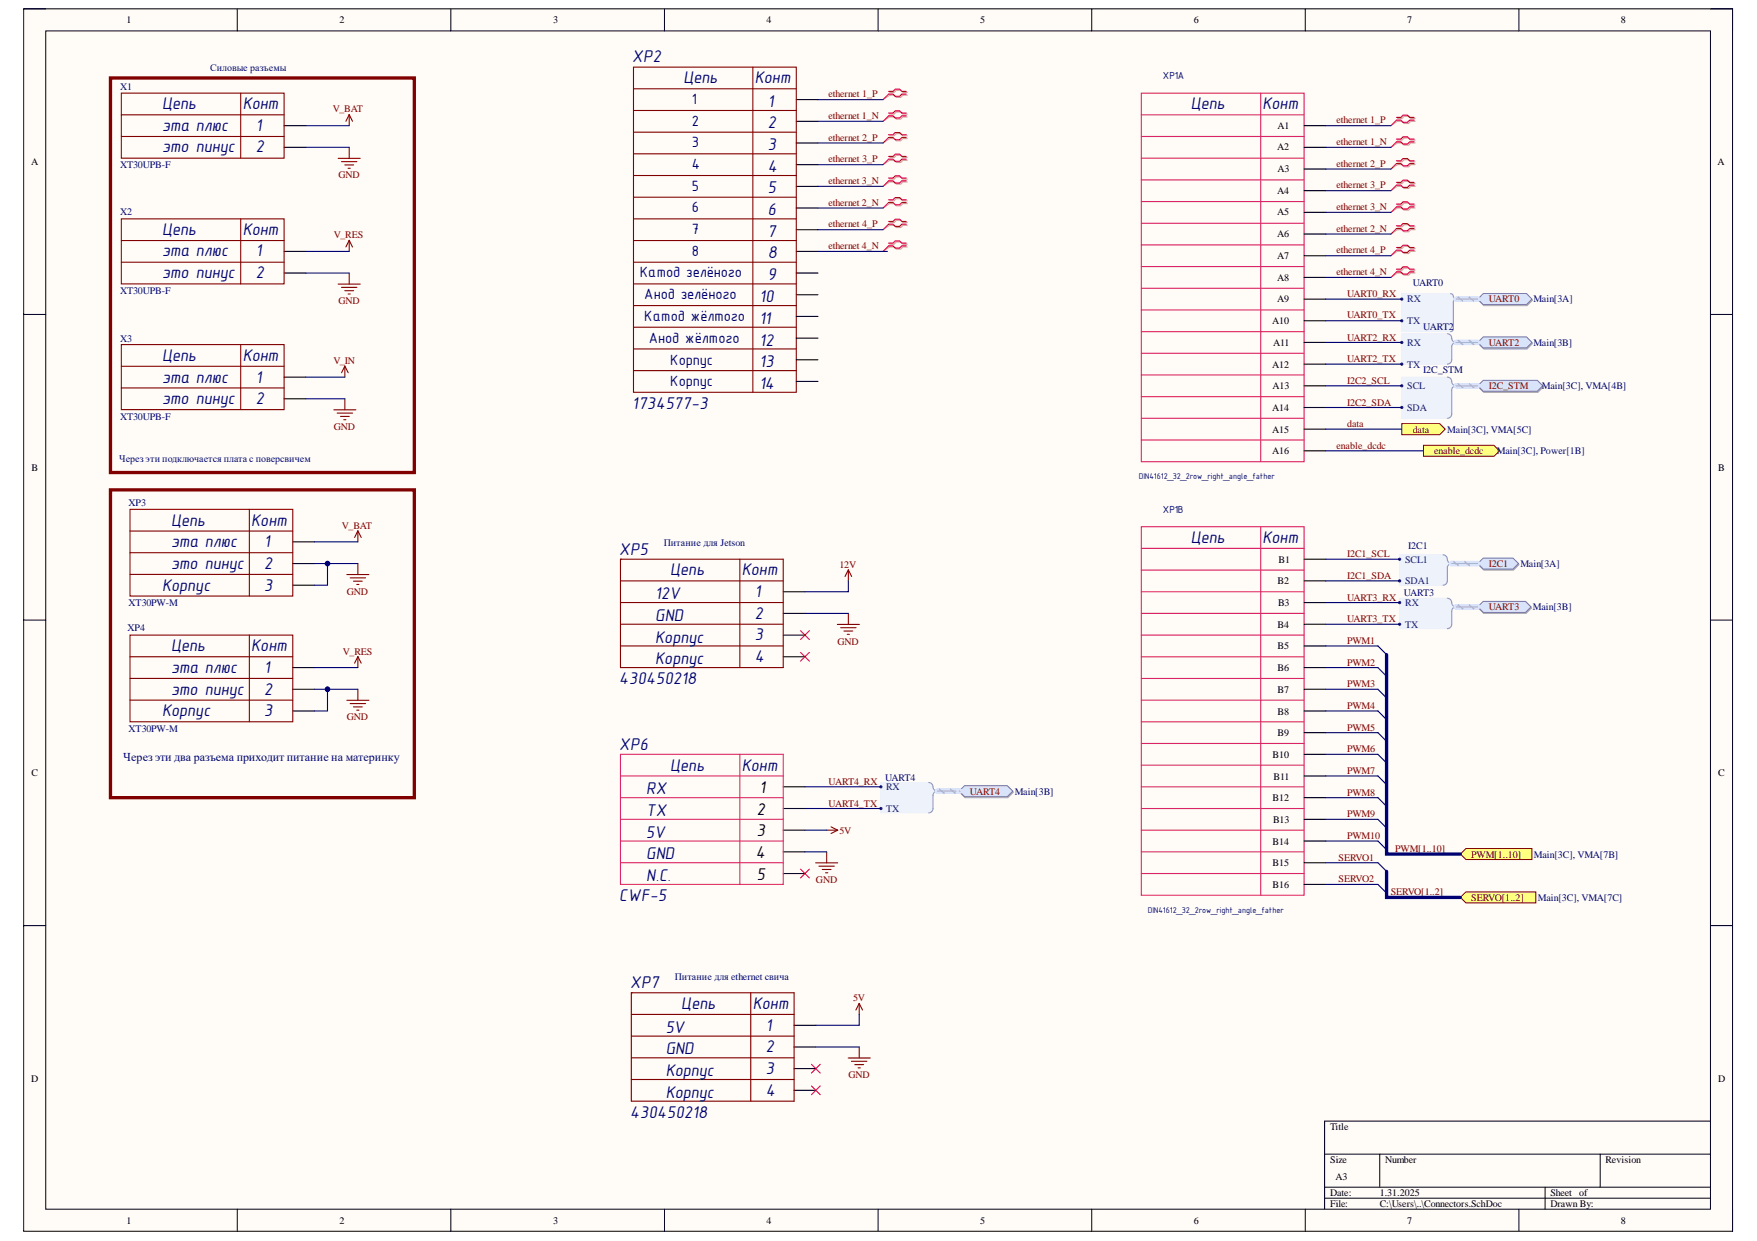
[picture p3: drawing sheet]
<svg xmlns="http://www.w3.org/2000/svg" width="297mm" height="210mm" viewBox="0 0 297 210" stroke-linecap="round" stroke-linejoin="round" font-family="sans-serif">
<path d="M4 1.5h288.9v206.8h-288.9z" fill-rule="evenodd" fill="#fffcf8"/>
<path d="M4 1.5h288.9v206.8h-288.9z" fill="none" stroke="#000" stroke-width=".17"/>
<path d="M7.7 5.2h281.5v199.3h-281.5z" fill-rule="evenodd" fill="#fffcf8"/>
<g fill="none" stroke="#000" stroke-width=".17">
<path d="M4 1.5h3.7M7.7 5.2h281.5v199.3h-281.5zM40.1 1.5v3.7M76.2 1.5v3.7M112.3 1.5v3.7M148.4 1.5v3.7M184.6 1.5v3.7M220.7 1.5v3.7M256.8 1.5v3.7M289.2 1.5h3.7v3.7M4 53.2h3.7M289.2 53.2h3.7"/>
<path d="M4 104.9h3.7M289.2 104.9h3.7M4 156.6h3.7M289.2 156.6h3.7M223.9 195.2h65.3M233.3 195.2v5.6M270.5 195.2v5.6M289.2 189.6h-65.3v14.9M40.1 204.5v3.8M76.2 204.5v3.8M112.3 204.5v3.8M148.4 204.5v3.8"/>
<path d="M184.6 204.5v3.8M220.7 204.5v3.8M223.9 200.8h65.3M223.9 202.7h65.3M256.8 204.5v3.8M261.2 200.8v3.7M292.9 204.5v3.8"/>
</g>
<g fill="none" stroke="#da2467" stroke-width=".19">
<path d="M193 15.8h27.5v62.3h-27.5zM193 19.4h27.5M213.1 15.8v62.3M193 37.8h27.5M193 34.1h27.5M193 30.4h27.5M193 26.8h27.5M193 23.1h27.5M193 45.1h27.5M193 41.4h27.5M193 48.8h27.5M193 52.4h27.5"/>
<path d="M193 56.1h27.5M193 59.8h27.5M193 63.4h27.5M193 67.1h27.5M193 70.8h27.5M193 74.4h27.5M193 89.1h27.5v62.3h-27.5zM193 96.4h27.5M193 92.8h27.5M213.1 89.1v62.3M193 118.4h27.5M193 114.8h27.5"/>
<path d="M193 111.1h27.5M193 107.4h27.5M193 103.8h27.5M193 100.1h27.5M193 122.1h27.5M193 125.8h27.5M193 129.4h27.5M193 133.1h27.5M193 136.8h27.5M193 140.4h27.5M193 144.1h27.5M193 147.8h27.5"/>
</g>
<g fill="none" stroke="#000" stroke-width=".19">
<path d="M220.5 21.3h3.6M220.5 24.9h3.6M220.5 28.6h3.6M220.5 32.3h3.6M220.5 35.9h3.6M220.5 39.6h3.6M220.5 43.3h3.6M220.5 46.9h3.6M220.5 50.6h3.6M220.5 54.3h3.6M220.5 57.9h3.6M220.5 61.6h3.6"/>
<path d="M220.5 65.3h3.6M220.5 72.6h3.6M220.5 76.3h3.6M220.5 68.9h3.6M220.5 94.6h3.6M220.5 98.3h3.6M220.5 101.9h3.6M220.5 105.6h3.6M220.5 109.3h3.6M220.5 112.9h3.6M220.5 116.6h3.6M220.5 120.3h3.6"/>
<path d="M220.5 123.9h3.6M220.5 127.6h3.6M220.5 131.2h3.6M220.5 134.9h3.6M220.5 138.6h3.6M220.5 145.9h3.6M220.5 149.6h3.6M220.5 142.3h3.6"/>
</g>
<g fill="none" stroke="#d0a19e" stroke-width=".19">
<path d="M236.3 20.1h.7l.4-.4h.7l.4 .4h.7M236.3 20.5h.7l.4 .4h.7l.4-.4h.7M236.3 23.7h.7l.4-.4h.7l.4 .4h.7M236.3 24.2h.7l.4 .4h.7l.4-.4h.7M236.3 27.4h.7l.4-.4h.7l.4 .4h.7M236.3 27.8h.7l.4 .4h.7l.4-.4h.7M236.3 31h.7l.4-.3h.7l.4 .3h.7M236.3 31.5h.7l.4 .4h.7l.4-.4h.7M236.3 34.7h.7l.4-.4h.7l.4 .4h.7M236.3 35.2h.7l.4 .3h.7l.4-.3h.7M236.3 38.4h.7l.4-.4h.7l.4 .4h.7M236.3 38.8h.7l.4 .4h.7l.4-.4h.7"/>
<path d="M236.3 42h.7l.4-.3h.7l.4 .3h.7M236.3 42.5h.7l.4 .4h.7l.4-.4h.7M236.3 45.7h.7l.4-.4h.7l.4 .4h.7M236.3 46.2h.7l.4 .3h.7l.4-.3h.7"/>
</g>
<path d="M236.3 20.5l-1.1 .8M236.3 24.2l-1.1 .7M236.3 27.8l-1.1 .8M236.3 31.5l-1.1 .8M236.3 35.2l-1.1 .7M236.3 38.8l-1.1 .8M236.3 42.5l-1.1 .8M236.3 46.2l-1.1 .7" fill="none" stroke="#d0a19e" stroke-width=".17"/>
<g fill="none" stroke="#f00" stroke-width=".19">
<path d="M236.1 19.9h.7l.4-.4h.7l.4 .4h.8M236.1 20.3h.7l.4 .4h.7l.4-.4h.8M236.1 23.5h.7l.4-.4h.7l.4 .4h.8M236.1 24h.7l.4 .4h.7l.4-.4h.8M236.1 27.2h.7l.4-.4h.7l.4 .4h.8M236.1 27.7h.7l.4 .3h.7l.4-.3h.8M236.1 30.9h.7l.4-.4h.7l.4 .4h.8M236.1 31.3h.7l.4 .4h.7l.4-.4h.8M236.1 34.5h.7l.4-.3h.7l.4 .3h.8M236.1 35h.7l.4 .4h.7l.4-.4h.8M236.1 38.2h.7l.4-.4h.7l.4 .4h.8M236.1 38.7h.7l.4 .3h.7l.4-.3h.8"/>
<path d="M236.1 41.9h.7l.4-.4h.7l.4 .4h.8M236.1 42.3h.7l.4 .4h.7l.4-.4h.8M236.1 45.5h.7l.4-.4h.7l.4 .4h.8M236.1 46h.7l.4 .4h.7l.4-.4h.8"/>
</g>
<path d="M236.1 20.3l-.9 1M236.1 24l-.9 .9M236.1 27.7l-.9 .9M236.1 31.3l-.9 1M236.1 35l-.9 .9M236.1 38.7l-.9 .9M236.1 42.3l-.9 1M236.1 46l-.9 .9" fill="none" stroke="#f00" stroke-width=".17"/>
<path d="M233 109.3l1.4 1.4M233 112.9l1.4 1.5M233 116.6l1.4 1.5M233 120.3l1.4 1.4M233 123.9l1.4 1.5M233 127.6l1.4 1.4M233 131.2l1.4 1.5M233 134.9l1.4 1.5M233 138.6l1.4 1.5M233 142.3l1.4 1.4M233 145.9l1.4 1.5M233 149.6l1.4 1.4" fill="none" stroke="#000080" stroke-width=".19"/>
<path d="M246.9 144.5l.9-1h11.2v1.9h-11.2z" fill-rule="evenodd" fill="#ffff80"/>
<path d="M246.9 144.5l.9-1h11.2v1.9h-11.2z" fill="none" stroke="#800000" stroke-width=".17"/>
<path d="M246.9 151.8l.9-.9h11.8v1.8h-11.8z" fill-rule="evenodd" fill="#ffff80"/>
<path d="M246.9 151.8l.9-.9h11.8v1.8h-11.8z" fill="none" stroke="#800000" stroke-width=".17"/>
<path d="M236.6 93.8h7.4a.75 .75 0 0 1 .7 1l.5 .5-.5 .6v2.4l-.1 .3-.3 .3-7.7 .1z" fill-rule="evenodd" fill="#edf2fb"/>
<path d="M236.6 93.8h7.4a.75 .75 0 0 1 .7 1l.5 .5-.5 .6v2.4l-.1 .3-.3 .3-7.7 .1z" fill="none" stroke="#edf2fb" stroke-width=".17"/>
<path d="M244 93.8a.86 .86 0 0 1 .7 1.1l.4 .4h.3a.73 .73 0 0 0-.7 .7v2.3a.73 .73 0 0 1-.7 .7" fill="none" stroke="#8f9ec9" stroke-width=".19"/>
<circle cx="236.6" cy="98.2" r=".19" fill="#003a70"/>
<circle cx="236.6" cy="98.2" r=".19" fill="none" stroke="#003a70" stroke-width=".17"/>
<circle cx="236.6" cy="94.6" r=".18" fill="#003a70"/>
<circle cx="236.6" cy="94.6" r=".18" fill="none" stroke="#003a70" stroke-width=".17"/>
<path d="M236.6 101.2h8.1a.75 .75 0 0 1 .7 .9l.2 .3 .4 .3-.4 .2-.2 .3v2.4l-.1 .4-.2 .2-.4 .1h-8.1z" fill-rule="evenodd" fill="#edf2fb"/>
<path d="M236.6 101.2h8.1a.75 .75 0 0 1 .7 .9l.2 .3 .4 .3-.4 .2-.2 .3v2.4l-.1 .4-.2 .2-.4 .1h-8.1z" fill="none" stroke="#edf2fb" stroke-width=".17"/>
<path d="M244.7 101.2a.86 .86 0 0 1 .8 1l.4 .4 .3 .1a.73 .73 0 0 0-.8 .7v2.2a.74 .74 0 0 1-.7 .7" fill="none" stroke="#8f9ec9" stroke-width=".19"/>
<circle cx="236.6" cy="101.9" r=".19" fill="#003a70"/>
<circle cx="236.6" cy="101.9" r=".19" fill="none" stroke="#003a70" stroke-width=".17"/>
<circle cx="236.6" cy="105.6" r=".18" fill="#003a70"/>
<circle cx="236.6" cy="105.6" r=".18" fill="none" stroke="#003a70" stroke-width=".17"/>
<path d="M249.9 95.5l1-.9h5l.9 .9-.9 .9h-5z" fill-rule="evenodd" fill="#bac0ca"/>
<path d="M249.9 95.5l1-.9h5l.9 .9-.9 .9h-5z" fill="none" stroke="#a6acb6" stroke-width=".17"/>
<path d="M249.8 95.3l1-.9h5l.9 .9-.9 1h-5z" fill-rule="evenodd" fill="#d5e4ff"/>
<path d="M249.8 95.3l1-.9h5l.9 .9-.9 1h-5z" fill="none" stroke="#71809b" stroke-width=".17"/>
<path d="M249.9 102.8l1-.9h7.1l.9 .9-.9 1h-7.1z" fill-rule="evenodd" fill="#bac0ca"/>
<path d="M249.9 102.8l1-.9h7.1l.9 .9-.9 1h-7.1z" fill="none" stroke="#a6acb6" stroke-width=".17"/>
<path d="M249.8 102.7l1-1h7.1l.9 1-.9 .9h-7.1z" fill-rule="evenodd" fill="#d5e4ff"/>
<path d="M249.8 102.7l1-1h7.1l.9 1-.9 .9h-7.1z" fill="none" stroke="#71809b" stroke-width=".17"/>
<path d="M237 49.7h8.2a.49 .49 0 0 1 .5 .5l.3 .4-.3 .3v4.7l-.2 .4-8.5 .1z" fill-rule="evenodd" fill="#edf2fb"/>
<path d="M237 49.7h8.2a.49 .49 0 0 1 .5 .5l.3 .4-.3 .3v4.7l-.2 .4-8.5 .1z" fill="none" stroke="#edf2fb" stroke-width=".17"/>
<path d="M245.2 49.7a.61 .61 0 0 1 .6 .7l.4 .2-.3 .1-.2 .3v4.6l-.1 .3-.4 .2" fill="none" stroke="#8f9ec9" stroke-width=".19"/>
<circle cx="237" cy="50.6" r=".19" fill="#003a70"/>
<circle cx="237" cy="50.6" r=".19" fill="none" stroke="#003a70" stroke-width=".17"/>
<circle cx="237" cy="54.3" r=".19" fill="#003a70"/>
<circle cx="237" cy="54.3" r=".19" fill="none" stroke="#003a70" stroke-width=".17"/>
<path d="M249.9 50.8l1-1h7.3l.9 1-.9 .9h-7.3z" fill-rule="evenodd" fill="#bac0ca"/>
<path d="M249.9 50.8l1-1h7.3l.9 1-.9 .9h-7.3z" fill="none" stroke="#a6acb6" stroke-width=".17"/>
<path d="M250.8 49.7h7.3l.9 .9-.9 .9h-7.3l-1-.9z" fill-rule="evenodd" fill="#d5e4ff"/>
<path d="M250.8 49.7h7.3l.9 .9-.9 .9h-7.3l-1-.9z" fill="none" stroke="#71809b" stroke-width=".17"/>
<path d="M237 56.5h7.7a.77 .77 0 0 1 .7 .9l.2 .3 .4 .2-.4 .3-.2 .3v2.4l-.1 .3-.2 .3-.4 .1h-7.7z" fill-rule="evenodd" fill="#edf2fb"/>
<path d="M237 56.5h7.7a.77 .77 0 0 1 .7 .9l.2 .3 .4 .2-.4 .3-.2 .3v2.4l-.1 .3-.2 .3-.4 .1h-7.7z" fill="none" stroke="#edf2fb" stroke-width=".17"/>
<path d="M244.7 56.5a.87 .87 0 0 1 .8 1l.4 .4h.3a.73 .73 0 0 0-.8 .8v2.2a.73 .73 0 0 1-.7 .7" fill="none" stroke="#8f9ec9" stroke-width=".19"/>
<circle cx="237" cy="57.9" r=".19" fill="#003a70"/>
<circle cx="237" cy="57.9" r=".19" fill="none" stroke="#003a70" stroke-width=".17"/>
<circle cx="237" cy="61.6" r=".19" fill="#003a70"/>
<circle cx="237" cy="61.6" r=".19" fill="none" stroke="#003a70" stroke-width=".17"/>
<path d="M249.9 58.1l1-.9h7.3l.9 .9-.9 .9h-7.3z" fill-rule="evenodd" fill="#bac0ca"/>
<path d="M249.9 58.1l1-.9h7.3l.9 .9-.9 .9h-7.3z" fill="none" stroke="#a6acb6" stroke-width=".17"/>
<path d="M249.8 57.9l1-.9h7.3l.9 .9-.9 1h-7.3z" fill-rule="evenodd" fill="#d5e4ff"/>
<path d="M249.8 57.9l1-.9h7.3l.9 .9-.9 1h-7.3z" fill="none" stroke="#71809b" stroke-width=".17"/>
<path d="M237 63.8h7.7a.77 .77 0 0 1 .7 .9l.2 .3 .4 .3-.4 .2-.2 .3v4.2l-.1 .4-.2 .3-.4 .1h-7.7z" fill-rule="evenodd" fill="#edf2fb"/>
<path d="M237 63.8h7.7a.77 .77 0 0 1 .7 .9l.2 .3 .4 .3-.4 .2-.2 .3v4.2l-.1 .4-.2 .3-.4 .1h-7.7z" fill="none" stroke="#edf2fb" stroke-width=".17"/>
<path d="M244.7 63.8a.86 .86 0 0 1 .8 1l.4 .4 .3 .1a.73 .73 0 0 0-.8 .7v4a.73 .73 0 0 1-.7 .8" fill="none" stroke="#8f9ec9" stroke-width=".19"/>
<circle cx="237" cy="68.9" r=".19" fill="#003a70"/>
<circle cx="237" cy="68.9" r=".19" fill="none" stroke="#003a70" stroke-width=".17"/>
<circle cx="237" cy="65.3" r=".19" fill="#003a70"/>
<circle cx="237" cy="65.3" r=".19" fill="none" stroke="#003a70" stroke-width=".17"/>
<path d="M249.9 65.4l1-.9h9.1l.9 .9-.9 1h-9.1z" fill-rule="evenodd" fill="#bac0ca"/>
<path d="M249.9 65.4l1-.9h9.1l.9 .9-.9 1h-9.1z" fill="none" stroke="#a6acb6" stroke-width=".17"/>
<path d="M249.8 65.3l1-1h9.1l.9 1-.9 .9h-9.1z" fill-rule="evenodd" fill="#d5e4ff"/>
<path d="M249.8 65.3l1-1h9.1l.9 1-.9 .9h-9.1z" fill="none" stroke="#71809b" stroke-width=".17"/>
<g fill="none" stroke="#d0a19e" stroke-width=".19">
<path d="M150.4 15.6h.8l.3-.3h.8l.3 .3h.8M150.4 16.1h.8l.3 .4h.8l.3-.4h.8M150.4 19.3h.8l.3-.4h.8l.3 .4h.8M150.4 19.8h.8l.3 .3h.8l.3-.3h.8M150.4 23h.8l.3-.4h.8l.3 .4h.8M150.4 23.4h.8l.3 .4h.8l.3-.4h.8M150.4 26.6h.8l.3-.3h.8l.3 .3h.8M150.4 27.1h.8l.3 .4h.8l.3-.4h.8M150.4 30.3h.8l.3-.4h.8l.3 .4h.8M150.4 30.8h.8l.3 .3h.8l.3-.3h.8M150.4 37.6h.8l.3-.3h.8l.3 .3h.8M150.4 38.1h.8l.3 .4h.8l.3-.4h.8"/>
<path d="M150.4 34h.8l.3-.4h.8l.3 .4h.8M150.4 34.4h.8l.3 .4h.8l.3-.4h.8M150.4 41.3h.8l.3-.4h.8l.3 .4h.8M150.4 41.8h.8l.3 .3h.8l.3-.3h.8"/>
</g>
<path d="M150.4 16.1l-1.1 .8M150.4 19.8l-1.1 .7M150.4 23.4l-1.1 .8M150.4 27.1l-1.1 .8M150.4 30.8l-1.1 .7M150.4 38.1l-1.1 .8M150.4 34.4l-1.1 .8M150.4 41.8l-1.1 .7" fill="none" stroke="#d0a19e" stroke-width=".17"/>
<g fill="none" stroke="#f00" stroke-width=".19">
<path d="M150.2 15.5h.8l.3-.4h.8l.4 .4h.7M150.2 15.9h.8l.3 .4h.8l.4-.4h.7M150.2 19.1h.8l.3-.3h.8l.4 .3h.7M150.2 19.6h.8l.3 .4h.8l.4-.4h.7M150.2 22.8h.8l.3-.4h.8l.4 .4h.7M150.2 23.3h.8l.3 .3h.8l.4-.3h.7M150.2 26.5h.8l.3-.4h.8l.4 .4h.7M150.2 26.9h.8l.3 .4h.8l.4-.4h.7M150.2 30.1h.8l.3-.3h.8l.4 .3h.7M150.2 30.6h.8l.3 .4h.8l.4-.4h.7M150.2 37.5h.8l.3-.4h.8l.4 .4h.7M150.2 37.9h.8l.3 .4h.8l.4-.4h.7"/>
<path d="M150.2 33.8h.8l.3-.4h.8l.4 .4h.7M150.2 34.3h.8l.3 .3h.8l.4-.3h.7M150.2 41.1h.8l.3-.3h.8l.4 .3h.7M150.2 41.6h.8l.3 .4h.8l.4-.4h.7"/>
</g>
<path d="M150.2 15.9l-.9 1M150.2 19.6l-.9 .9M150.2 23.3l-.9 .9M150.2 26.9l-.9 1M150.2 30.6l-.9 .9M150.2 37.9l-.9 1M150.2 34.3l-.9 .9M150.2 41.6l-.9 .9" fill="none" stroke="#f00" stroke-width=".17"/>
<g fill="none" stroke="#000" stroke-width=".19">
<path d="M134.6 16.9h3.7M134.6 20.5h3.7M134.6 24.2h3.7M134.6 27.9h3.7M134.6 31.5h3.7M134.6 35.2h3.7M134.6 38.9h3.7M134.6 42.5h3.7M134.6 46.2h3.7M134.6 49.9h3.7M134.6 53.5h3.7M134.6 57.2h3.7"/>
<path d="M134.6 60.9h3.7M134.6 64.5h3.7M49.5 91.7h3.7M49.5 95.3h3.7M49.5 99h3.7M49.5 112.9h3.7M49.5 116.6h3.7M49.5 120.3h3.7"/>
</g>
<g fill="none" stroke="#800000" stroke-width=".19">
<path d="M59 19.4v1.9M59 19.4l-.5 1.1M59 19.4l.6 1.1M107.1 11.4h27.5v55h-27.5zM107.1 18.7h27.5M107.1 15h27.5M127.3 11.4v55M57.2 26.8h3.7M57.7 27.3h2.6M58.3 27.9h1.5M58.9 28.5h.3M59 24.9v1.9"/>
<path d="M107.1 37h27.5M107.1 33.4h27.5M107.1 29.7h27.5M107.1 26h27.5M107.1 22.4h27.5M57.2 48.1h3.7M57.7 48.6h2.6M58.3 49.2h1.5M58.9 49.7h.3M59 40.7v1.8M59 46.2v1.9M59 40.7l-.5 1.1"/>
<path d="M59 40.7l.6 1.1M107.1 40.7h27.5M107.1 48h27.5M107.1 44.4h27.5M107.1 59h27.5M107.1 55.4h27.5M107.1 51.7h27.5M56.4 69.3h3.8M57 69.9h2.6M57.6 70.4h1.4M58.1 71h.4M58.3 61.9v1.9"/>
<path d="M58.3 67.5v1.8M58.3 61.9l-.6 1.1M58.3 61.9l.6 1.1M107.1 62.7h27.5M22 86.2h27.5v14.6h-27.5zM22 97.2h27.5M22 93.5h27.5M22 89.8h27.5M42.2 86.2v14.6M58.6 97.2h3.8M59.2 97.7h2.6M59.8 98.3h1.4"/>
<path d="M60.3 98.9h.4M60.5 89.8v1.9M60.5 95.3v1.9M60.5 89.8l-.6 1.1M60.5 89.8l.6 1.1M22 107.4h27.5v14.7h-27.5zM22 118.4h27.5M22 114.8h27.5M22 111.1h27.5M42.2 107.4v14.7M58.6 118.4h3.8M59.2 119h2.6"/>
<path d="M59.8 119.6h1.4M60.5 111.1v1.8M60.5 116.6v1.8M60.5 111.1l-.6 1.1M60.5 111.1l.6 1.1M60.3 120.1h.4"/>
</g>
<path d="M18.7 13.2h51.3v66.7h-51.3zM18.7 82.9h51.3v52h-51.3z" fill="none" stroke="#800000" stroke-width=".56"/>
<path d="M148.9 132.4h8.1a.75 .75 0 0 1 .7 .9l.2 .3 .4 .2-.4 .3-.2 .3v2.4l-.1 .3-.2 .3-.4 .1h-8.1z" fill-rule="evenodd" fill="#edf2fb"/>
<path d="M148.9 132.4h8.1a.75 .75 0 0 1 .7 .9l.2 .3 .4 .2-.4 .3-.2 .3v2.4l-.1 .3-.2 .3-.4 .1h-8.1z" fill="none" stroke="#edf2fb" stroke-width=".17"/>
<path d="M157 132.4a.86 .86 0 0 1 .8 1l.4 .4h.3a.73 .73 0 0 0-.8 .8v2.2a.73 .73 0 0 1-.7 .7" fill="none" stroke="#8f9ec9" stroke-width=".19"/>
<circle cx="148.9" cy="133.1" r=".19" fill="#003a70"/>
<circle cx="148.9" cy="133.1" r=".19" fill="none" stroke="#003a70" stroke-width=".17"/>
<circle cx="148.9" cy="136.8" r=".19" fill="#003a70"/>
<circle cx="148.9" cy="136.8" r=".19" fill="none" stroke="#003a70" stroke-width=".17"/>
<path d="M162.2 134l1-.9h7.2l.9 .9-.9 .9h-7.2z" fill-rule="evenodd" fill="#bac0ca"/>
<path d="M162.2 134l1-.9h7.2l.9 .9-.9 .9h-7.2z" fill="none" stroke="#a6acb6" stroke-width=".17"/>
<path d="M162.1 133.8l1-.9h7.2l.9 .9-.9 .9h-7.2z" fill-rule="evenodd" fill="#d5e4ff"/>
<path d="M162.1 133.8l1-.9h7.2l.9 .9-.9 .9h-7.2z" fill="none" stroke="#71809b" stroke-width=".17"/>
<path d="M48 21.3h3.7M48 24.9h3.7M48 42.5h3.7M48 46.2h3.7M48 63.8h3.7M48 67.5h3.7" fill="none" stroke="#000" stroke-width=".19"/>
<path d="M20.5 15.8h27.5v11h-27.5zM20.5 19.4h27.5M40.7 15.8v11M20.5 37h27.5v11h-27.5zM20.5 23.1h27.5M40.7 37v11M20.5 58.3h27.5v11h-27.5zM20.5 44.4h27.5M20.5 40.7h27.5M40.7 58.3v11M20.5 65.6h27.5M20.5 62h27.5" fill="none" stroke="#800000" stroke-width=".19"/>
<path d="M240.7 75.3h11.9l.9 1-.9 .9h-11.9z" fill-rule="evenodd" fill="#ffff80"/>
<path d="M240.7 75.3h11.9l.9 1-.9 .9h-11.9z" fill="none" stroke="#800000" stroke-width=".17"/>
<path d="M237 71.7h6.4l.9 .9-.9 .9h-6.4z" fill-rule="evenodd" fill="#ffff80"/>
<path d="M237 71.7h6.4l.9 .9-.9 .9h-6.4z" fill="none" stroke="#800000" stroke-width=".17"/>
<g fill="none" stroke="#000" stroke-width=".19">
<path d="M132.4 100.1h3.7M132.4 103.8h3.7M132.4 107.4h3.7M132.4 111.1h3.7M132.4 133.1h3.7M132.4 136.8h3.7M132.4 140.4h3.7M132.4 144.1h3.7M132.4 147.8h3.7M134.2 173.4h3.7M134.2 177.1h3.7M134.2 180.7h3.7"/>
<path d="M134.2 184.4h3.7"/>
</g>
<g fill="none" stroke="#800000" stroke-width=".19">
<path d="M104.9 94.6h.1M104.9 98.3h27.5M104.9 94.6h27.5v18.3h-27.5zM125.1 94.6v18.3M143.4 96.4v1.9M143.4 96.4l-.5 1.1M143.4 96.4l.6 1.1M104.9 109.3h27.5M104.9 105.6h27.5M104.9 101.9h27.5M141.6 105.6h3.7M142.1 106.2h2.6"/>
<path d="M142.7 106.7h1.5M143.2 107.3h.4M143.4 103.8v1.8M140.5 139.9l1.1 .5M137.9 145.9h3.7M138.4 146.5h2.7M139 147.1h1.5M139.6 147.6h.3M139.8 144.1v1.8M139.8 140.4h1.8M141.6 140.4l-1.1 .6M106.7 167.9h.1"/>
<path d="M106.7 178.9h27.5M106.7 175.2h27.5M106.7 171.6h27.5M106.7 167.9h27.5v18.4h-27.5zM126.9 167.9v18.4M143.4 178.9h3.7M144 179.5h2.6M145.3 169.7v1.9M145.3 169.7l-.6 1.1M145.3 169.7l.5 1.1M145.3 177.1v1.8M106.7 182.6h27.5"/>
<path d="M144.5 180.1h1.5M145.1 180.6h.3"/>
</g>
<path d="M135.3 106.7l1.5 1.5M135.3 110.3l1.5 1.5M136.8 106.7l-1.5 1.5M136.8 110.3l-1.5 1.5M135.3 147l1.5 1.5M136.8 147l-1.5 1.5M137.2 180l1.5 1.5M137.2 183.7l1.5 1.5M138.7 180l-1.5 1.5M138.7 183.7l-1.5 1.5" fill="none" stroke="#f00" stroke-width=".17"/>
<path d="M104.9 127.6h27.5v22h-27.5zM104.9 138.6h27.5M104.9 134.9h27.5M104.9 131.2h27.5M125.1 127.6v22M104.9 145.9h27.5M104.9 142.2h27.5" fill="none" stroke="#da2467" stroke-width=".19"/>
<path d="M51.7 24.9h7.3M51.7 21.3h7.3M51.7 46.2h7.3M51.7 42.5h7.3M51.7 67.5h6.6M51.7 63.8h6.6M224.1 98.3h12.5M55.4 116.6v3.7h-2.2" fill="none" stroke="#000080" stroke-width=".19"/>
<path d="M234.4 147.4v4.4h12.5" fill="none" stroke="#000080" stroke-width=".56"/>
<path d="M246.2 50.6h3.6" fill="none" stroke="#cbdaff" stroke-width=".93"/>
<path d="M246.5 50.3l.8 .6M248.4 50.3l.7 .6" fill="none" stroke="#adbce7" stroke-width=".28"/>
<path d="M246.2 50.6h3.6" fill="none" stroke="#adbce7" stroke-width=".19"/>
<circle cx="55.4" cy="116.6" r=".37" fill="#000080"/>
<circle cx="55.4" cy="116.6" r=".37" fill="none" stroke="#000080" stroke-width=".17"/>
<path d="M53.2 116.6h7.3" fill="none" stroke="#000080" stroke-width=".19"/>
<circle cx="55.4" cy="116.6" r=".37" fill="#000080"/>
<circle cx="55.4" cy="116.6" r=".37" fill="none" stroke="#000080" stroke-width=".17"/>
<path d="M55.4 95.3v3.7h-2.2M53.2 112.9h7.3" fill="none" stroke="#000080" stroke-width=".19"/>
<circle cx="55.4" cy="95.3" r=".37" fill="#000080"/>
<circle cx="55.4" cy="95.3" r=".37" fill="none" stroke="#000080" stroke-width=".17"/>
<path d="M53.2 95.3h7.3" fill="none" stroke="#000080" stroke-width=".19"/>
<circle cx="55.4" cy="95.3" r=".37" fill="#000080"/>
<circle cx="55.4" cy="95.3" r=".37" fill="none" stroke="#000080" stroke-width=".17"/>
<g fill="none" stroke="#000080" stroke-width=".19">
<path d="M138.3 16.9h11M138.3 38.9h11M138.3 35.2h11M138.3 31.5h11M138.3 27.9h11M138.3 24.2h11M138.3 20.5h11M224.1 39.6h11.1M224.1 35.9h11.1M224.1 32.3h11.1M224.1 28.6h11.1M224.1 24.9h11.1"/>
<path d="M224.1 21.3h11.1M138.3 42.5h11.7M224.1 57.9h12.9M224.1 54.3h12.9M224.1 50.6h12.9M224.1 46.9h11.1M224.1 43.3h11.1M224.1 76.3h16.6M224.1 72.6h12.9M224.1 68.9h12.9M224.1 65.3h12.9M224.1 61.6h12.9"/>
<path d="M53.2 91.7h7.3M143.4 98.3v1.8h-7.3M224.1 94.6h12.5M136.1 103.8h7.3M224.1 116.6h8.9M224.1 112.9h8.9M224.1 109.3h8.9M224.1 105.6h12.5M224.1 101.9h12.5M136.1 133.1h12.8M136.1 136.8h12.8M224.1 138.6h8.9"/>
<path d="M224.1 134.9h8.9M224.1 131.2h8.9M224.1 127.6h8.9M224.1 123.9h8.9M224.1 120.3h8.9M136.1 144.1h3.7M136.1 140.4h3.7M224.1 145.9h8.9M224.1 142.3h8.9M224.1 149.6h8.9M137.9 177.1h7.4M145.3 171.6v1.8h-7.4"/>
</g>
<path d="M234.4 110.7v33.8h12.5" fill="none" stroke="#000080" stroke-width=".56"/>
<path d="M158.5 133.8h3.6" fill="none" stroke="#cbdaff" stroke-width=".93"/>
<path d="M158.8 133.5l.8 .6M160.7 133.5l.7 .6" fill="none" stroke="#adbce7" stroke-width=".28"/>
<path d="M158.5 133.8h3.6" fill="none" stroke="#adbce7" stroke-width=".19"/>
<circle cx="162.1" cy="133.8" r=".47" fill="#cbdaff"/>
<path d="M246.2 57.9h3.6M246.2 65.3h3.6M245.4 95.3h.1M245.4 95.3h4.4M246.2 102.7h3.6M162.1 133.8h.1" fill="none" stroke="#adbce7" stroke-width=".19"/>
<path d="M246.2 57.9h3.6M246.2 65.3h3.6M245.4 95.3h.1M245.4 95.3h4.4M246.2 102.7h3.6" fill="none" stroke="#cbdaff" stroke-width=".93"/>
<path d="M246.5 57.6l.8 .6M248.4 57.6l.7 .6M246.5 64.9l.8 .7M248.4 64.9l.7 .7M245.8 95l.7 .6M247.7 95l.7 .6M246.5 102.3l.8 .7M248.4 102.3l.7 .7" fill="none" stroke="#adbce7" stroke-width=".28"/>
<g font-size="2.9" fill="#000080">
<text x="106.9" y="10.6">XP2</text>
<text x="115.5" y="14">Цепь</text>
<text x="127.6" y="14">Конт</text>
<text x="27.4" y="22.2">эта плюс</text>
<text x="27.4" y="18.4">Цепь</text>
<text x="41" y="18.4">Конт</text>
<text x="43.2" y="22.2">1</text>
<text x="129.8" y="18.1">1</text>
<text x="129.8" y="21.7">2</text>
<text x="201.3" y="18.4">Цепь</text>
<text x="213.4" y="18.4">Конт</text>
<text x="27.4" y="25.8">это пинус</text>
<text x="43.2" y="25.8">2</text>
<text x="129.8" y="25.5">3</text>
<text x="129.8" y="29.1">4</text>
<text x="129.8" y="32.7">5</text>
<text x="27.4" y="39.7">Цепь</text>
<text x="41" y="39.7">Конт</text>
<text x="129.8" y="36.4">6</text>
<text x="129.8" y="40.1">7</text>
<text x="27.4" y="47">это пинус</text>
<text x="27.4" y="43.4">эта плюс</text>
<text x="43.2" y="43.4">1</text>
<text x="43.2" y="47">2</text>
<text x="129.8" y="43.7">8</text>
<text x="129.8" y="47.4">9</text>
<text x="128.4" y="51.1">10</text>
<text x="128.4" y="54.7">11</text>
<text x="128.4" y="58.4">12</text>
<text x="27.4" y="64.7">эта плюс</text>
<text x="27.4" y="61">Цепь</text>
<text x="41" y="61">Конт</text>
<text x="43.2" y="64.7">1</text>
<text x="128.4" y="62.1">13</text>
<text x="128.4" y="65.8">14</text>
<text x="27.4" y="68.3">это пинус</text>
<text x="43.2" y="68.3">2</text>
<text x="106.9" y="69.1">1734577-3</text>
<text x="28.9" y="88.9">Цепь</text>
<text x="42.5" y="88.9">Конт</text>
<text x="28.9" y="92.5">эта плюс</text>
<text x="44.7" y="92.5">1</text>
<text x="104.7" y="93.8">XP5</text>
<text x="201.3" y="91.8">Цепь</text>
<text x="213.4" y="91.8">Конт</text>
<text x="27.4" y="99.9">Корпус</text>
<text x="28.9" y="96.2">это пинус</text>
<text x="44.7" y="96.2">2</text>
<text x="44.7" y="99.9">3</text>
<text x="110.8" y="101.3">12V</text>
<text x="113.3" y="97.3">Цепь</text>
<text x="125.4" y="97.3">Конт</text>
<text x="127.6" y="101">1</text>
<text x="110.8" y="105">GND</text>
<text x="127.6" y="104.6">2</text>
<text x="28.9" y="113.8">эта плюс</text>
<text x="28.9" y="110.1">Цепь</text>
<text x="42.5" y="110.1">Конт</text>
<text x="44.7" y="113.8">1</text>
<text x="110.8" y="108.7">Корпус</text>
<text x="110.8" y="112.3">Корпус</text>
<text x="127.6" y="108.3">3</text>
<text x="127.6" y="112">4</text>
<text x="28.9" y="117.5">это пинус</text>
<text x="44.7" y="117.5">2</text>
<text x="104.7" y="115.7">430450218</text>
<text x="27.4" y="121.1">Корпус</text>
<text x="44.7" y="121.1">3</text>
<text x="104.7" y="126.8">XP6</text>
<text x="113.3" y="130.3">Цепь</text>
<text x="125.4" y="130.3">Конт</text>
<text x="109.3" y="134.3">RX</text>
<text x="109.3" y="138">TX</text>
<text x="109.3" y="141.7">5V</text>
<text x="109.3" y="145.3">GND</text>
<text x="109.3" y="149">N.C.</text>
<text x="104.7" y="152.3">CWF-5</text>
<text x="106.6" y="167.1">XP7</text>
<text x="115.2" y="170.6">Цепь</text>
<text x="127.3" y="170.6">Конт</text>
<text x="112.6" y="178.3">GND</text>
<text x="112.6" y="174.6">5V</text>
<text x="129.5" y="174.3">1</text>
<text x="129.5" y="177.9">2</text>
<text x="112.6" y="182">Корпус</text>
<text x="112.6" y="185.6">Корпус</text>
<text x="129.5" y="181.6">3</text>
<text x="129.5" y="185.3">4</text>
<text x="106.6" y="189">430450218</text>
</g>
<g font-size="2.9">
<text x="128" y="137.8">2</text>
<text x="128.4" y="134">1</text>
<text x="128" y="141.4">3</text>
<text x="127.8" y="145">4</text>
<text x="128" y="148.8">5</text>
</g>
<g font-size="2.7" fill="#000080">
<text x="117" y="17.6">1</text>
<text x="117" y="21.3">2</text>
<text x="117" y="24.9">3</text>
<text x="117" y="28.6">4</text>
<text x="117" y="32.3">5</text>
<text x="117" y="35.9">6</text>
<text x="117" y="39.6">7</text>
<text x="108.2" y="46.9">Катод зелёного</text>
<text x="117" y="43.3">8</text>
<text x="108.9" y="50.6">Анод зелёного</text>
<text x="108.9" y="54.3">Катод жёлтого</text>
<text x="109.7" y="57.9">Анод жёлтого</text>
<text x="113.3" y="61.7">Корпус</text>
<text x="113.3" y="65.3">Корпус</text>
</g>
<text font-size="2" fill="#000080" x="20.8" y="128.6">Через эти два разъема приходит питание на материнку</text>
<g font-size="1.9" fill="#000080">
<text x="196.6" y="13.4">XP1A</text>
<text x="196.6" y="86.8">XP1B</text>
</g>
<g font-size="1.7">
<text x="21.4" y="3.9">1</text>
<text x="57.4" y="3.9">2</text>
<text x="93.5" y="3.9">3</text>
<text x="129.6" y="3.9">4</text>
<text x="165.7" y="3.9">5</text>
<text x="201.9" y="3.9">6</text>
<text x="237.9" y="3.9">7</text>
<text x="274" y="3.9">8</text>
<text x="216" y="21.8">A1</text>
<text x="5.2" y="27.9">A</text>
<text x="215.9" y="25.5">A2</text>
<text x="216" y="29.2">A3</text>
<text x="290.4" y="27.9">A</text>
<text x="215.9" y="32.8">A4</text>
<text x="215.9" y="36.4">A5</text>
<text x="215.9" y="40.2">A6</text>
<text x="215.9" y="43.8">A7</text>
<text x="215.9" y="47.5">A8</text>
<text x="215.9" y="51.2">A9</text>
<text x="215.1" y="54.8">A10</text>
<text x="215.2" y="58.5">A11</text>
<text x="215.1" y="62.2">A12</text>
<text x="215.1" y="65.8">A13</text>
<text x="215.1" y="69.5">A14</text>
<text x="215.1" y="73.2">A15</text>
<text x="215.1" y="76.8">A16</text>
<text x="5.3" y="79.6">B</text>
<text x="290.5" y="79.6">B</text>
<text x="216.2" y="95.1">B1</text>
<text x="216" y="98.8">B2</text>
<text x="216" y="106.1">B4</text>
<text x="216.1" y="102.5">B3</text>
<text x="216" y="109.8">B5</text>
<text x="216" y="113.5">B6</text>
<text x="216" y="117.1">B7</text>
<text x="216" y="120.9">B8</text>
<text x="216" y="124.5">B9</text>
<text x="5.3" y="131.3">C</text>
<text x="215.1" y="128.1">B10</text>
<text x="215.3" y="131.9">B11</text>
<text x="290.5" y="131.3">C</text>
<text x="215.1" y="135.5">B12</text>
<text x="215.1" y="142.8">B14</text>
<text x="215.2" y="139.1">B13</text>
<text x="215.1" y="146.5">B15</text>
<text x="215.1" y="150.1">B16</text>
<text x="5.2" y="182.9">D</text>
<text x="290.5" y="182.9">D</text>
<text x="224.9" y="191.1">Title</text>
<text x="224.9" y="196.7">Size</text>
<text x="234.2" y="196.7">Number</text>
<text x="271.4" y="196.7">Revision</text>
<text x="224.9" y="202.3">Date:</text>
<text x="225.8" y="199.5">A3</text>
<text x="233.2" y="202.3">1.31.2025</text>
<text x="262.1" y="202.3">Sheet</text>
<text x="267" y="202.3">of</text>
<text x="21.4" y="207">1</text>
<text x="57.4" y="207">2</text>
<text x="93.5" y="207">3</text>
<text x="129.6" y="207">4</text>
<text x="165.7" y="207">5</text>
<text x="201.9" y="207">6</text>
<text x="224.9" y="204.2">File:</text>
<text x="233.2" y="204.2">C:\Users\..\Connectors.SchDoc</text>
<text x="237.9" y="207">7</text>
<text x="262.1" y="204.2">Drawn By:</text>
<text x="274" y="207">8</text>
</g>
<g font-size="1.7" fill="#000080">
<text x="20.3" y="15.2">X1</text>
<text x="35.5" y="12.1">Силовые разъемы</text>
<text x="20.3" y="28.4">XT30UPB-F</text>
<text x="20.3" y="36.4">X2</text>
<text x="20.3" y="49.7">XT30UPB-F</text>
<text x="238.8" y="48.4">UART0</text>
<text x="259.2" y="51.2">Main[3A]</text>
<text x="20.3" y="57.8">X3</text>
<text x="240.6" y="55.7">UART2</text>
<text x="259.2" y="58.5">Main[3B]</text>
<text x="240.6" y="63.1">I2C_STM</text>
<text x="260.7" y="65.8">Main[3C], VMA[4B]</text>
<text x="20.3" y="71">XT30UPB-F</text>
<text x="244.7" y="73.2">Main[3C], VMA[5C]</text>
<text x="253.1" y="76.8">Main[3C], Power[1B]</text>
<text x="20.1" y="78.1">Через эти подключается плата с поверсвичем</text>
<text x="21.8" y="85.6">XP3</text>
<text x="112.2" y="92.4">Питание для Jetson</text>
<text x="238.1" y="92.8">I2C1</text>
<text x="257" y="95.9">Main[3A]</text>
<text x="237.3" y="100.8">UART3</text>
<text x="21.6" y="106.6">XP4</text>
<text x="21.8" y="102.5">XT30PW-M</text>
<text x="259.1" y="103.2">Main[3B]</text>
<text x="21.8" y="123.7">XT30PW-M</text>
<text x="149.6" y="132">UART4</text>
<text x="171.6" y="134.4">Main[3B]</text>
<text x="259.3" y="145">Main[3C], VMA[7B]</text>
<text x="260" y="152.3">Main[3C], VMA[7C]</text>
<text x="114.1" y="165.7">Питание для ethernet свича</text>
</g>
<g font-size="1.7" fill="#800000">
<text x="140.1" y="16.5">ethernet 1_P</text>
<text x="56.3" y="19">V_BAT</text>
<text x="140.1" y="23.8">ethernet 2_P</text>
<text x="140.1" y="20.1">ethernet 1_N</text>
<text x="226" y="20.9">ethernet 1_P</text>
<text x="140.1" y="27.5">ethernet 3_P</text>
<text x="226" y="28.2">ethernet 2_P</text>
<text x="226" y="24.5">ethernet 1_N</text>
<text x="57.2" y="30.1">GND</text>
<text x="140.1" y="31.1">ethernet 3_N</text>
<text x="140.1" y="34.8">ethernet 2_N</text>
<text x="226" y="31.9">ethernet 3_P</text>
<text x="226" y="35.5">ethernet 3_N</text>
<text x="56.5" y="40.3">V_RES</text>
<text x="140.1" y="38.5">ethernet 4_P</text>
<text x="226" y="39.2">ethernet 2_N</text>
<text x="140.1" y="42.1">ethernet 4_N</text>
<text x="226" y="42.9">ethernet 4_P</text>
<text x="226" y="46.5">ethernet 4_N</text>
<text x="57.2" y="51.4">GND</text>
<text x="227.7" y="50.2">UART0_RX</text>
<text x="227.7" y="53.9">UART0_TX</text>
<text x="251.7" y="51.2">UART0</text>
<text x="227.7" y="57.6">UART2_RX</text>
<text x="251.7" y="58.5">UART2</text>
<text x="56.4" y="61.6">V_IN</text>
<text x="227.7" y="61.2">UART2_TX</text>
<text x="227.7" y="64.9">I2C2_SCL</text>
<text x="251.7" y="65.8">I2C_STM</text>
<text x="227.7" y="68.6">I2C2_SDA</text>
<text x="56.5" y="72.6">GND</text>
<text x="226" y="75.9">enable_dcdc</text>
<text x="227.7" y="72.2">data</text>
<text x="238.8" y="73.2">data</text>
<text x="242.5" y="76.8">enable_dcdc</text>
<text x="57.8" y="89.4">V_BAT</text>
<text x="141.9" y="96">12V</text>
<text x="227.7" y="94.2">I2C1_SCL</text>
<text x="251.7" y="95.9">I2C1</text>
<text x="58.7" y="100.6">GND</text>
<text x="227.7" y="101.6">UART3_RX</text>
<text x="227.7" y="97.9">I2C1_SDA</text>
<text x="227.7" y="105.2">UART3_TX</text>
<text x="251.7" y="103.2">UART3</text>
<text x="58" y="110.7">V_RES</text>
<text x="141.6" y="109">GND</text>
<text x="227.7" y="108.8">PWM1</text>
<text x="227.7" y="112.6">PWM2</text>
<text x="227.7" y="116.2">PWM3</text>
<text x="227.7" y="119.9">PWM4</text>
<text x="58.7" y="121.8">GND</text>
<text x="227.7" y="123.6">PWM5</text>
<text x="227.7" y="127.2">PWM6</text>
<text x="227.7" y="130.9">PWM7</text>
<text x="140.1" y="132.7">UART4_RX</text>
<text x="140.1" y="136.4">UART4_TX</text>
<text x="163.9" y="134.4">UART4</text>
<text x="227.7" y="134.6">PWM8</text>
<text x="141.9" y="141">5V</text>
<text x="227.7" y="138.2">PWM9</text>
<text x="227.7" y="141.9">PWM10</text>
<text x="138" y="149.3">GND</text>
<text x="226.3" y="145.6">SERVO1</text>
<text x="226.3" y="149.2">SERVO2</text>
<text x="235.9" y="144.1">PWM[1..10]</text>
<text x="248.7" y="145">PWM[1..10]</text>
<text x="235.1" y="151.4">SERVO[1..2]</text>
<text x="248.7" y="152.3">SERVO[1..2]</text>
<text x="144.2" y="169.3">5V</text>
<text x="143.5" y="182.3">GND</text>
</g>
<g font-size="1.7" fill="#003a70">
<text x="237.9" y="51.2">RX</text>
<text x="237.9" y="54.8">TX</text>
<text x="237.9" y="58.5">RX</text>
<text x="237.9" y="62.2">TX</text>
<text x="237.9" y="65.8">SCL</text>
<text x="237.9" y="69.5">SDA</text>
<text x="237.6" y="95.1">SCL1</text>
<text x="237.6" y="98.8">SDA1</text>
<text x="237.6" y="102.5">RX</text>
<text x="237.6" y="106.1">TX</text>
<text x="149.8" y="133.6">RX</text>
<text x="149.8" y="137.3">TX</text>
</g>
<g font-size="1.5" fill="#000080">
<text x="192.5" y="81">DIN41612_32_2row_right_angle_father</text>
<text x="194.1" y="154.3">DIN41612_32_2row_right_angle_father</text>
</g>
</svg>
